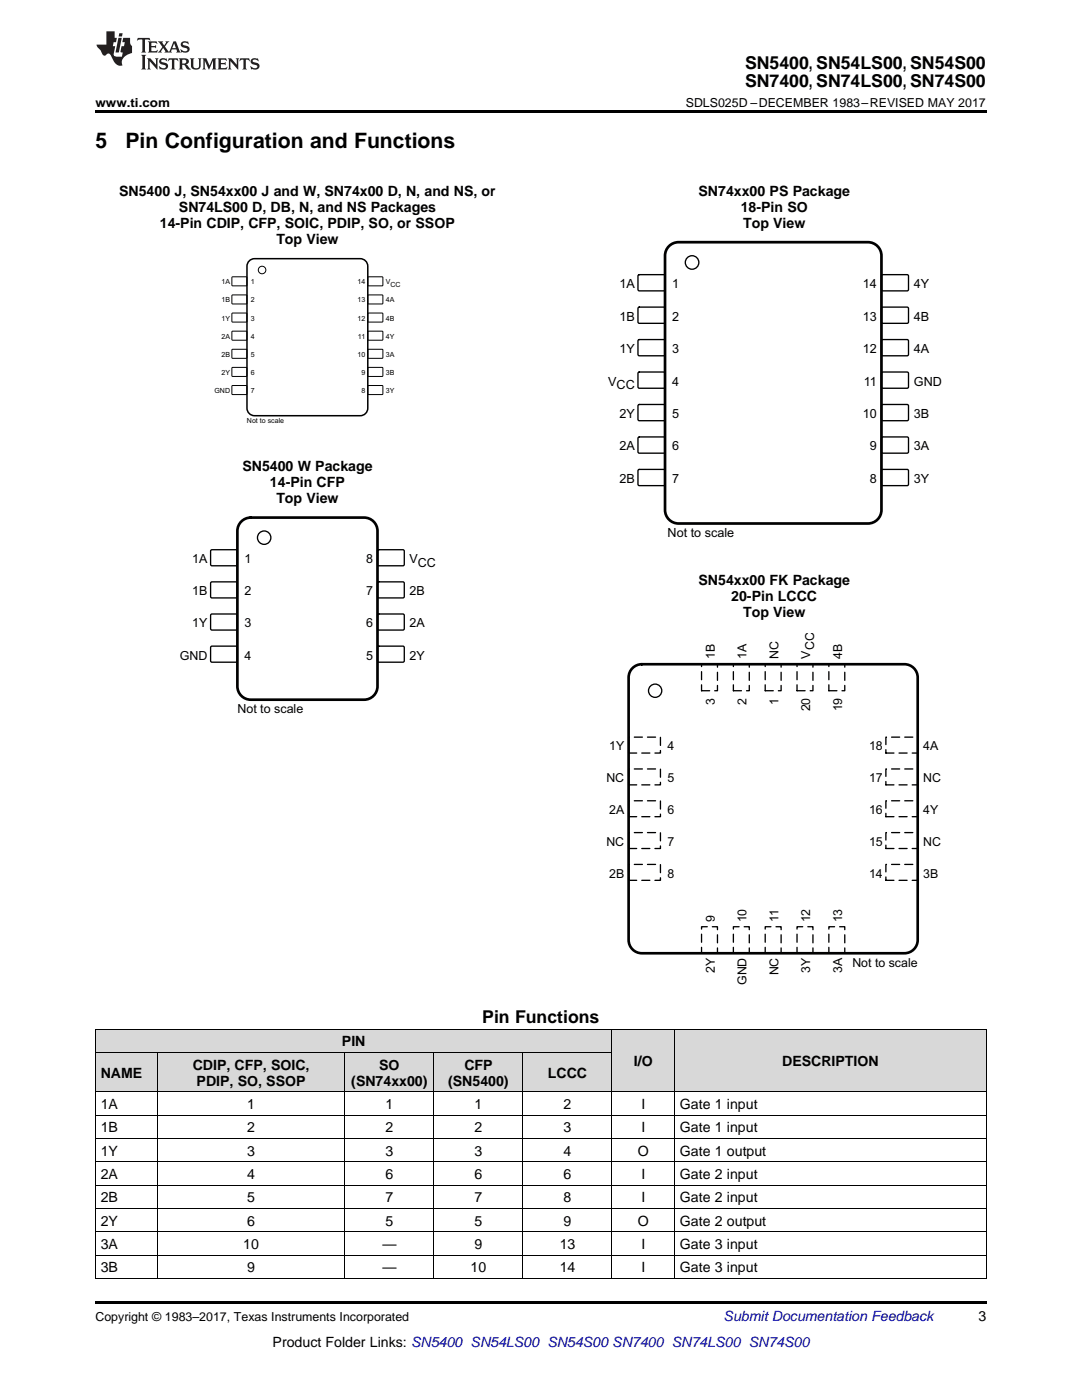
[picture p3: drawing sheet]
<svg xmlns="http://www.w3.org/2000/svg" width="216mm" height="279mm" viewBox="0 0 216 279" stroke-linecap="round" stroke-linejoin="round" font-family="sans-serif">
<g fill="#d8d8d8">
<path d="M122.2 205.5h12.4v12.4h-12.4z"/>
<path d="M134.6 205.5h62.2v12.4h-62.2z"/>
<path d="M19 210.1h12.5v7.8h-12.5z"/>
<path d="M31.5 210.1h37.3v7.8h-37.3z"/>
<path d="M68.8 210.1h17.8v7.8h-17.8z"/>
<path d="M86.6 210.1h17.8v7.8h-17.8z"/>
<path d="M104.4 210.1h17.8v7.8h-17.8z"/>
<path d="M19 205.5h12.5v4.6h-12.5z"/>
<path d="M31.5 205.5h37.3v4.6h-37.3z"/>
<path d="M68.8 205.5h17.8v4.6h-17.8z"/>
<path d="M86.6 205.5h17.8v4.6h-17.8z"/>
<path d="M104.4 205.5h17.8v4.6h-17.8z"/>
</g>
<path d="M19 259.7h177.8v.5h-177.8z" fill="#000"/>
<g fill="none" stroke="#000" stroke-width=".2">
<path d="M19 217.9h177.8M19 210.1h103.2M19 205.4h177.8M19.1 205.4v49.8M31.4 210.1v45.1M68.8 210.1v45.1M86.6 210.1v45.1M104.3 210.1v45.1M122.1 205.4v49.8M134.6 205.4v49.8M196.8 205.4v49.8M19 236.5h177.8"/>
<path d="M19 231.9h177.8M19 227.2h177.8M19 222.5h177.8M19 255.1h177.8M19 250.5h177.8M19 245.8h177.8M19 241.2h177.8"/>
</g>
<path d="M125.4 147.1h6.4v3.2h-6.4z" fill-rule="evenodd" fill="#fff"/>
<path d="M125.4 147.1h6.4v3.2h-6.4z" fill="none" stroke="#000" stroke-width=".26" stroke-dasharray="1.6 1"/>
<path d="M125.4 153.5h6.4v3.1h-6.4z" fill-rule="evenodd" fill="#fff"/>
<path d="M125.4 153.5h6.4v3.1h-6.4z" fill="none" stroke="#000" stroke-width=".26" stroke-dasharray="1.6 1"/>
<path d="M125.4 159.8h6.4v3.2h-6.4z" fill-rule="evenodd" fill="#fff"/>
<path d="M125.4 159.8h6.4v3.2h-6.4z" fill="none" stroke="#000" stroke-width=".26" stroke-dasharray="1.6 1"/>
<path d="M125.4 166.2h6.4v3.1h-6.4z" fill-rule="evenodd" fill="#fff"/>
<path d="M125.4 166.2h6.4v3.1h-6.4z" fill="none" stroke="#000" stroke-width=".26" stroke-dasharray="1.6 1"/>
<path d="M125.4 172.5h6.4v3.2h-6.4z" fill-rule="evenodd" fill="#fff"/>
<path d="M125.4 172.5h6.4v3.2h-6.4z" fill="none" stroke="#000" stroke-width=".26" stroke-dasharray="1.6 1"/>
<path d="M140 184.9h3.2v5.3h-3.2z" fill-rule="evenodd" fill="#fff"/>
<path d="M140 184.9h3.2v5.3h-3.2z" fill="none" stroke="#000" stroke-width=".26" stroke-dasharray="1.6 1"/>
<path d="M146.3 184.9h3.2v5.3h-3.2z" fill-rule="evenodd" fill="#fff"/>
<path d="M146.3 184.9h3.2v5.3h-3.2z" fill="none" stroke="#000" stroke-width=".26" stroke-dasharray="1.6 1"/>
<path d="M152.7 184.9h3.2v5.3h-3.2z" fill-rule="evenodd" fill="#fff"/>
<path d="M152.7 184.9h3.2v5.3h-3.2z" fill="none" stroke="#000" stroke-width=".26" stroke-dasharray="1.6 1"/>
<path d="M159 184.9h3.2v5.3h-3.2z" fill-rule="evenodd" fill="#fff"/>
<path d="M159 184.9h3.2v5.3h-3.2z" fill="none" stroke="#000" stroke-width=".26" stroke-dasharray="1.6 1"/>
<path d="M165.4 184.9h3.2v5.3h-3.2z" fill-rule="evenodd" fill="#fff"/>
<path d="M165.4 184.9h3.2v5.3h-3.2z" fill="none" stroke="#000" stroke-width=".26" stroke-dasharray="1.6 1"/>
<path d="M176.8 172.5h6.3v3.2h-6.3z" fill-rule="evenodd" fill="#fff"/>
<path d="M176.8 172.5h6.3v3.2h-6.3z" fill="none" stroke="#000" stroke-width=".26" stroke-dasharray="1.6 1"/>
<path d="M176.8 166.2h6.3v3.1h-6.3z" fill-rule="evenodd" fill="#fff"/>
<path d="M176.8 166.2h6.3v3.1h-6.3z" fill="none" stroke="#000" stroke-width=".26" stroke-dasharray="1.6 1"/>
<path d="M176.8 159.8h6.3v3.2h-6.3z" fill-rule="evenodd" fill="#fff"/>
<path d="M176.8 159.8h6.3v3.2h-6.3z" fill="none" stroke="#000" stroke-width=".26" stroke-dasharray="1.6 1"/>
<path d="M176.8 153.5h6.3v3.1h-6.3z" fill-rule="evenodd" fill="#fff"/>
<path d="M176.8 153.5h6.3v3.1h-6.3z" fill="none" stroke="#000" stroke-width=".26" stroke-dasharray="1.6 1"/>
<path d="M176.8 147.1h6.3v3.2h-6.3z" fill-rule="evenodd" fill="#fff"/>
<path d="M176.8 147.1h6.3v3.2h-6.3z" fill="none" stroke="#000" stroke-width=".26" stroke-dasharray="1.6 1"/>
<path d="M165.4 132.6h3.2v5.3h-3.2z" fill-rule="evenodd" fill="#fff"/>
<path d="M165.4 132.6h3.2v5.3h-3.2z" fill="none" stroke="#000" stroke-width=".26" stroke-dasharray="1.6 1"/>
<path d="M159 132.6h3.2v5.3h-3.2z" fill-rule="evenodd" fill="#fff"/>
<path d="M159 132.6h3.2v5.3h-3.2z" fill="none" stroke="#000" stroke-width=".26" stroke-dasharray="1.6 1"/>
<path d="M152.7 132.6h3.2v5.3h-3.2z" fill-rule="evenodd" fill="#fff"/>
<path d="M152.7 132.6h3.2v5.3h-3.2z" fill="none" stroke="#000" stroke-width=".26" stroke-dasharray="1.6 1"/>
<path d="M146.3 132.6h3.2v5.3h-3.2z" fill-rule="evenodd" fill="#fff"/>
<path d="M146.3 132.6h3.2v5.3h-3.2z" fill="none" stroke="#000" stroke-width=".26" stroke-dasharray="1.6 1"/>
<path d="M140 132.6h3.2v5.3h-3.2z" fill-rule="evenodd" fill="#fff"/>
<path d="M140 132.6h3.2v5.3h-3.2z" fill="none" stroke="#000" stroke-width=".26" stroke-dasharray="1.6 1"/>
<circle cx="130.7" cy="137.9" r="1.32" fill="none" stroke="#000" stroke-width=".26"/>
<path d="M126 133.6a2.64 2.64 0 0 1 2.1-1h52.4a2.65 2.65 0 0 1 2.6 2.6v52.4a2.65 2.65 0 0 1-2.6 2.6h-52.4a2.65 2.65 0 0 1-2.7-2.6v-52.4l.1-.6z" fill="none" stroke="#000" stroke-width=".53"/>
<path d="M42.1 109.8l.2-.1h4.9l.2 .3-.1 2.8-.2 .1h-4.9l-.2-.3z" fill-rule="evenodd" fill="#fff"/>
<path d="M42.1 109.8l.2-.1h4.9l.2 .3-.1 2.8-.2 .1h-4.9l-.2-.3z" fill="none" stroke="#000" stroke-width=".27"/>
<path d="M75.4 109.8l.2-.1h4.9l.2 .3-.1 2.8-.2 .1h-4.9l-.2-.3z" fill-rule="evenodd" fill="#fff"/>
<path d="M75.4 109.8l.2-.1h4.9l.2 .3-.1 2.8-.2 .1h-4.9l-.2-.3z" fill="none" stroke="#000" stroke-width=".27"/>
<path d="M42.1 116.3l.2-.2 4.9 .1 .2 .2-.1 2.8-.2 .1h-4.9l-.2-.2z" fill-rule="evenodd" fill="#fff"/>
<path d="M42.1 116.3l.2-.2 4.9 .1 .2 .2-.1 2.8-.2 .1h-4.9l-.2-.2z" fill="none" stroke="#000" stroke-width=".27"/>
<path d="M75.4 116.3l.2-.2 4.9 .1 .2 .2-.1 2.8-.2 .1h-4.9l-.2-.2z" fill-rule="evenodd" fill="#fff"/>
<path d="M75.4 116.3l.2-.2 4.9 .1 .2 .2-.1 2.8-.2 .1h-4.9l-.2-.2z" fill="none" stroke="#000" stroke-width=".27"/>
<path d="M42.1 122.7l.2-.2 4.9 .1 .2 .2-.1 2.8-.2 .1h-4.9l-.2-.2z" fill-rule="evenodd" fill="#fff"/>
<path d="M42.1 122.7l.2-.2 4.9 .1 .2 .2-.1 2.8-.2 .1h-4.9l-.2-.2z" fill="none" stroke="#000" stroke-width=".27"/>
<path d="M75.4 122.7l.2-.2 4.9 .1 .2 .2-.1 2.8-.2 .1h-4.9l-.2-.2z" fill-rule="evenodd" fill="#fff"/>
<path d="M75.4 122.7l.2-.2 4.9 .1 .2 .2-.1 2.8-.2 .1h-4.9l-.2-.2z" fill="none" stroke="#000" stroke-width=".27"/>
<path d="M42.1 129.1l.2-.1h4.9l.2 .2-.1 2.8-.2 .2-4.9-.1-.2-.2z" fill-rule="evenodd" fill="#fff"/>
<path d="M42.1 129.1l.2-.1h4.9l.2 .2-.1 2.8-.2 .2-4.9-.1-.2-.2z" fill="none" stroke="#000" stroke-width=".27"/>
<path d="M75.4 129.1l.2-.1h4.9l.2 .2-.1 2.8-.2 .2-4.9-.1-.2-.2z" fill-rule="evenodd" fill="#fff"/>
<g fill="none" stroke="#000" stroke-width=".27">
<path d="M75.4 129.1l.2-.1h4.9l.2 .2-.1 2.8-.2 .2-4.9-.1-.2-.2z"/>
<circle cx="52.7" cy="107.3" r="1.34"/>
</g>
<path d="M48 104.3a2.67 2.67 0 0 1 2-1h22.7a2.67 2.67 0 0 1 2.6 2.7v31a2.67 2.67 0 0 1-2.6 2.6h-22.7a2.67 2.67 0 0 1-2.6-2.6v-31v-.6z" fill="none" stroke="#000" stroke-width=".53"/>
<path d="M127.3 54.9l.3-.1h5l.1 .3v2.8l-.3 .2-5-.1-.1-.2z" fill-rule="evenodd" fill="#fff"/>
<path d="M127.3 54.9l.3-.1h5l.1 .3v2.8l-.3 .2-5-.1-.1-.2z" fill="none" stroke="#000" stroke-width=".27"/>
<path d="M176 54.8h5.1l.2 .3-.1 2.8-.2 .2-5-.1-.1-.2v-2.7z" fill-rule="evenodd" fill="#fff"/>
<path d="M176 54.8h5.1l.2 .3-.1 2.8-.2 .2-5-.1-.1-.2v-2.7z" fill="none" stroke="#000" stroke-width=".27"/>
<path d="M127.3 61.4l.3-.1h5l.1 .3v2.8l-.3 .1h-5l-.1-.2z" fill-rule="evenodd" fill="#fff"/>
<path d="M127.3 61.4l.3-.1h5l.1 .3v2.8l-.3 .1h-5l-.1-.2z" fill="none" stroke="#000" stroke-width=".27"/>
<path d="M176 61.3h5.1l.2 .3-.1 2.8-.2 .1h-5l-.1-.2v-2.7z" fill-rule="evenodd" fill="#fff"/>
<path d="M176 61.3h5.1l.2 .3-.1 2.8-.2 .1h-5l-.1-.2v-2.7z" fill="none" stroke="#000" stroke-width=".27"/>
<path d="M127.3 67.9l.3-.1h5l.1 .2v2.9l-.3 .1h-5l-.1-.3z" fill-rule="evenodd" fill="#fff"/>
<path d="M127.3 67.9l.3-.1h5l.1 .2v2.9l-.3 .1h-5l-.1-.3z" fill="none" stroke="#000" stroke-width=".27"/>
<path d="M176 67.8h5.1l.2 .2-.1 2.9-.2 .1h-5l-.1-.3v-2.7z" fill-rule="evenodd" fill="#fff"/>
<path d="M176 67.8h5.1l.2 .2-.1 2.9-.2 .1h-5l-.1-.3v-2.7z" fill="none" stroke="#000" stroke-width=".27"/>
<path d="M127.4 74.3h5.2l.1 .2v2.9l-.3 .1-5-.1-.1-.2v-2.7z" fill-rule="evenodd" fill="#fff"/>
<path d="M127.4 74.3h5.2l.1 .2v2.9l-.3 .1-5-.1-.1-.2v-2.7z" fill="none" stroke="#000" stroke-width=".27"/>
<path d="M176 74.3h5.1l.2 .2-.1 2.9-.2 .1-5-.1-.1-.2v-2.7z" fill-rule="evenodd" fill="#fff"/>
<path d="M176 74.3h5.1l.2 .2-.1 2.9-.2 .1-5-.1-.1-.2v-2.7z" fill="none" stroke="#000" stroke-width=".27"/>
<path d="M127.4 80.8h5.2l.1 .2v2.8l-.3 .2-5-.1-.1-.2v-2.7z" fill-rule="evenodd" fill="#fff"/>
<path d="M127.4 80.8h5.2l.1 .2v2.8l-.3 .2-5-.1-.1-.2v-2.7z" fill="none" stroke="#000" stroke-width=".27"/>
<path d="M176 80.8h5.1l.2 .2-.1 2.8-.2 .2-5-.1-.1-.2v-2.7z" fill-rule="evenodd" fill="#fff"/>
<path d="M176 80.8h5.1l.2 .2-.1 2.8-.2 .2-5-.1-.1-.2v-2.7z" fill="none" stroke="#000" stroke-width=".27"/>
<path d="M127.4 87.2h5.2l.1 .3v2.8l-.3 .1h-5l-.1-.2v-2.7z" fill-rule="evenodd" fill="#fff"/>
<path d="M127.4 87.2h5.2l.1 .3v2.8l-.3 .1h-5l-.1-.2v-2.7z" fill="none" stroke="#000" stroke-width=".27"/>
<path d="M176 87.2h5.1l.2 .3-.1 2.8-.2 .1h-5l-.1-.2v-2.7z" fill-rule="evenodd" fill="#fff"/>
<path d="M176 87.2h5.1l.2 .3-.1 2.8-.2 .1h-5l-.1-.2v-2.7z" fill="none" stroke="#000" stroke-width=".27"/>
<path d="M127.4 93.7h5.2l.1 .2v2.9l-.3 .1h-5l-.1-.3v-2.7z" fill-rule="evenodd" fill="#fff"/>
<path d="M127.4 93.7h5.2l.1 .2v2.9l-.3 .1h-5l-.1-.3v-2.7z" fill="none" stroke="#000" stroke-width=".27"/>
<path d="M176 93.7h5.1l.2 .2-.1 2.9-.2 .1h-5l-.1-.3v-2.7z" fill-rule="evenodd" fill="#fff"/>
<g fill="none" stroke="#000" stroke-width=".27">
<path d="M176 93.7h5.1l.2 .2-.1 2.9-.2 .1h-5l-.1-.3v-2.7z"/>
<circle cx="138.1" cy="52.4" r="1.35"/>
</g>
<path d="M133.3 49.3a2.69 2.69 0 0 1 2.1-1h37.8a2.7 2.7 0 0 1 2.7 2.7v50.8a2.7 2.7 0 0 1-2.7 2.7h-37.8a2.7 2.7 0 0 1-2.7-2.7v-50.8l.1-.6z" fill="none" stroke="#000" stroke-width=".54"/>
<path d="M46.3 55.3h2.9v1.7h-2.9z" fill-rule="evenodd" fill="#fff"/>
<path d="M46.3 55.3h2.9v1.7h-2.9z" fill="none" stroke="#000" stroke-width=".2"/>
<path d="M73.4 55.3h3v1.7h-3z" fill-rule="evenodd" fill="#fff"/>
<path d="M73.4 55.3h3v1.7h-3z" fill="none" stroke="#000" stroke-width=".2"/>
<path d="M46.3 58.9h2.9v1.7h-2.9z" fill-rule="evenodd" fill="#fff"/>
<path d="M46.3 58.9h2.9v1.7h-2.9z" fill="none" stroke="#000" stroke-width=".2"/>
<path d="M73.4 58.9h3v1.7h-3z" fill-rule="evenodd" fill="#fff"/>
<path d="M73.4 58.9h3v1.7h-3z" fill="none" stroke="#000" stroke-width=".2"/>
<path d="M46.3 62.5h2.9v1.7h-2.9z" fill-rule="evenodd" fill="#fff"/>
<path d="M46.3 62.5h2.9v1.7h-2.9z" fill="none" stroke="#000" stroke-width=".2"/>
<path d="M73.4 62.5h3v1.7h-3z" fill-rule="evenodd" fill="#fff"/>
<path d="M73.4 62.5h3v1.7h-3z" fill="none" stroke="#000" stroke-width=".2"/>
<path d="M46.3 66.1h2.9v1.8h-2.9z" fill-rule="evenodd" fill="#fff"/>
<path d="M46.3 66.1h2.9v1.8h-2.9z" fill="none" stroke="#000" stroke-width=".2"/>
<path d="M73.4 66.1h3v1.8h-3z" fill-rule="evenodd" fill="#fff"/>
<path d="M73.4 66.1h3v1.8h-3z" fill="none" stroke="#000" stroke-width=".2"/>
<path d="M46.3 69.7h2.9v1.8h-2.9z" fill-rule="evenodd" fill="#fff"/>
<path d="M46.3 69.7h2.9v1.8h-2.9z" fill="none" stroke="#000" stroke-width=".2"/>
<path d="M73.4 69.7h3v1.8h-3z" fill-rule="evenodd" fill="#fff"/>
<path d="M73.4 69.7h3v1.8h-3z" fill="none" stroke="#000" stroke-width=".2"/>
<path d="M46.3 73.4h2.9v1.7h-2.9z" fill-rule="evenodd" fill="#fff"/>
<path d="M46.3 73.4h2.9v1.7h-2.9z" fill="none" stroke="#000" stroke-width=".2"/>
<path d="M73.4 73.4h3v1.7h-3z" fill-rule="evenodd" fill="#fff"/>
<path d="M73.4 73.4h3v1.7h-3z" fill="none" stroke="#000" stroke-width=".2"/>
<path d="M46.3 77h2.9v1.7h-2.9z" fill-rule="evenodd" fill="#fff"/>
<path d="M46.3 77h2.9v1.7h-2.9z" fill="none" stroke="#000" stroke-width=".2"/>
<path d="M73.4 77h3v1.7h-3z" fill-rule="evenodd" fill="#fff"/>
<g fill="none" stroke="#000" stroke-width=".2">
<path d="M73.4 77h3v1.7h-3z"/>
<circle cx="52.3" cy="53.9" r=".75"/>
</g>
<path d="M49.9 51.9l.9-.3h21.1a1.51 1.51 0 0 1 1.5 1.5v28.4a1.51 1.51 0 0 1-1.5 1.5h-21.1a1.51 1.51 0 0 1-1.5-1.5v-28.4l.1-.4z" fill="none" stroke="#000" stroke-width=".3"/>
<path d="M19 22h177.8v.5h-177.8z" fill="#000"/>
<g fill="#231f20">
<path d="M27.5 7.6l-.1 .5 .4-.2h.6v.1v2.1l-.2 .4h1l-.3-.4v-2.1l.1-.1h.5l.5 .2-.2-.5zM29.5 8.3l.2 .3v1.5l-.2 .4h1.8l.2-.6a1.04 1.04 0 0 1-1.3 .2v-.7h.6l.3 .2v-.6l-.3 .2h-.6v-.6l.8-.1 .4 .3-.2-.5zM31.5 8.3l.9 1.1-.9 1.1h.8l-.2-.2 .5-.7 .4 .7-.2 .2h1.5l-.1-.2 .1-.4h.9l.1 .4-.2 .2h1l-.3-.3-.7-1.9h-.5l-.9 2-.8-1 .9-1h-.8l.1 .3-.3 .5-.4-.6 .2-.2zM34.7 8.6l.4 1h-.7zM36.3 8.4a.63 .63 0 0 0-.2 .7 .63 .63 0 0 0 .6 .4l.6 .2 .1 .2a.75 .75 0 0 1-.7 .4 .75 .75 0 0 1-.6-.5l.1 .7 .1-.1a1.11 1.11 0 0 0 1.5-.6 1.13 1.13 0 0 0-1.2-.8l-.1-.4a1.04 1.04 0 0 1 1.2 .2l-.2-.5-.1 .1-.5-.2zM28.2 10.9l.2 .4v2.2l-.2 .4h1l-.3-.4v-2.2l.3-.4zM29.3 11.6l.3 .4v1.5l-.3 .4h.8l-.2-.4v-1.3l1.5 1.7v-1.9l.2-.4h-.7l.2 .4v.9l-1.1-1.3zM32 11.8a.62 .62 0 0 0-.2 .7 .62 .62 0 0 0 .6 .4l.6 .1 .1 .3a.76 .76 0 0 1-.7 .3 .76 .76 0 0 1-.6-.4l.1 .7 .1-.1a1.11 1.11 0 0 0 1.5-.6 1.13 1.13 0 0 0-1.2-.8l-.1-.4a1.04 1.04 0 0 1 1.2 .2l-.2-.6-.1 .1-.5-.1zM33.7 11.6l-.2 .6a.61 .61 0 0 1 .8-.3v1.6l-.2 .4h.9l-.2-.4v-1.6a.63 .63 0 0 1 .8 .3l-.2-.6zM35.6 11.6l.3 .4v1.5l-.3 .4h1l-.2-.2v-.8l.5 .2a.76 .76 0 0 0 1.2 .7l-1-1a.58 .58 0 0 0 .6-.5 .58 .58 0 0 0-.5-.6zM36.4 11.9h.1a.45 .45 0 0 1 .5 .1 .45 .45 0 0 1 .1 .5l-.7 .2zM37.9 11.6l.2 .2a2.17 2.17 0 0 0 .3 1.9 .99 .99 0 0 0 1.6-.6v-1.1l.2-.4h-.7l.2 .2a1.92 1.92 0 0 1-.2 1.8 .6 .6 0 0 1-.9-.5v-1.1l.2-.4zM40.4 11.6l.2 .4v1.5l-.2 .4h.7l-.2-.4v-1.4l.8 1.8 .8-1.8v1.4l-.2 .4h.9l-.2-.4v-1.5l.2-.4h-.8l-.6 1.5-.6-1.5zM43.4 11.6l.2 .4v1.5l-.2 .4h1.8l.2-.6a1.04 1.04 0 0 1-1.3 .1v-.6h.5l.4 .2v-.6l-.4 .2h-.5v-.7h.8l.3 .3-.1-.6zM45.5 11.6l.2 .4v1.5l-.2 .4h.7l-.2-.4v-1.3l1.5 1.7v-1.9l.2-.4h-.7l.2 .4v.9l-1.1-1.3zM47.9 11.6l-.1 .6a.61 .61 0 0 1 .8-.3v1.6l-.3 .4h1l-.3-.4 .1-1.6a.63 .63 0 0 1 .7 .3l-.1-.6zM50.2 11.8a.62 .62 0 0 0-.2 .7 .62 .62 0 0 0 .6 .4l.6 .1 .2 .3a.76 .76 0 0 1-.8 .3 .76 .76 0 0 1-.6-.4l.1 .7 .2-.1a1.11 1.11 0 0 0 1.5-.6 1.13 1.13 0 0 0-1.3-.8l-.1-.4a1.04 1.04 0 0 1 1.2 .2l-.1-.6-.2 .1-.5-.1z"/>
<path d="M21.2 6.3v2.6h-1.9l.1 .4 .7 .9a.91 .91 0 0 0 1 .8 .56 .56 0 0 1 .5-.3 .56 .56 0 0 1 .5 .3l.4 .8a1.53 1.53 0 0 0 1.9 1.2 1.54 1.54 0 0 1 1-2.1l.9-.3v-1.4a1.52 1.52 0 0 1-.3-1.6h-1.4l-.2 .8h.5l-.2 .8h-.4l-.2 1v.2l.4 .1-.2 .8a1.93 1.93 0 0 1-1.6-.3l.3-1.8h-.5l.2-.8h.4l.2-.8h-.4v-1.3zM23.6 7.6l-.6 2.9h.7l.6-2.9zM23.8 6.6l-.1 .7h.6l.2-.7z"/>
</g>
<g font-size="4.2">
<text x="19" y="29.6">5</text>
<text x="25" y="29.6">Pin Configuration and Functions</text>
</g>
<g font-size="3.5">
<text x="148.7" y="13.8">SN5400, SN54LS00, SN54S00</text>
<text x="148.7" y="17.3">SN7400, SN74LS00, SN74S00</text>
<text x="96.2" y="204.2">Pin Functions</text>
</g>
<g font-size="2.8">
<text x="23.8" y="39.1">SN5400 J, SN54xx00 J and W, SN74x00 D, N, and NS, or</text>
<text x="139.4" y="39.1">SN74xx00 PS Package</text>
<text x="31.9" y="45.4">14-Pin CDIP, CFP, SOIC, PDIP, SO, or SSOP</text>
<text x="35.7" y="42.3">SN74LS00 D, DB, N, and NS Packages</text>
<text x="147.8" y="42.3">18-Pin SO</text>
<text x="148.3" y="45.5">Top View</text>
<text x="55.1" y="48.6">Top View</text>
<text x="48.4" y="94">SN5400 W Package</text>
<text x="53.9" y="97.2">14-Pin CFP</text>
<text x="55.1" y="100.4">Top View</text>
<text x="139.4" y="116.7">SN54xx00 FK Package</text>
<text x="145.9" y="119.9">20-Pin LCCC</text>
<text x="148.3" y="123.1">Top View</text>
<text x="68.2" y="208.8">PIN</text>
<text x="20.1" y="215.1">NAME</text>
<text x="38.5" y="213.5">CDIP, CFP, SOIC,</text>
<text x="75.7" y="213.5">SO</text>
<text x="92.7" y="213.5">CFP</text>
<text x="109.3" y="215.1">LCCC</text>
<text x="126.5" y="212.8">I/O</text>
<text x="156.1" y="212.8">DESCRIPTION</text>
<text x="20.1" y="221.3">1A</text>
<text x="39.2" y="216.7">PDIP, SO, SSOP</text>
<text x="49.3" y="221.3">1</text>
<text x="70.1" y="216.7">(SN74xx00)</text>
<text x="76.9" y="221.3">1</text>
<text x="89.4" y="216.7">(SN5400)</text>
<text x="94.7" y="221.3">1</text>
<text x="112.5" y="221.3">2</text>
<text x="128" y="221.3">I</text>
<text x="135.7" y="221.3">Gate 1 input</text>
<text x="20.1" y="226">1B</text>
<text x="49.3" y="226">2</text>
<text x="76.9" y="226">2</text>
<text x="94.7" y="226">2</text>
<text x="112.5" y="226">3</text>
<text x="128" y="226">I</text>
<text x="135.7" y="226">Gate 1 input</text>
<text x="20.1" y="230.6">1Y</text>
<text x="49.3" y="230.6">3</text>
<text x="76.9" y="230.6">3</text>
<text x="94.7" y="230.6">3</text>
<text x="112.5" y="230.6">4</text>
<text x="127.3" y="230.6">O</text>
<text x="135.7" y="230.6">Gate 1 output</text>
<text x="20.1" y="235.3">2A</text>
<text x="20.1" y="240">2B</text>
<text x="49.3" y="235.3">4</text>
<text x="49.3" y="240">5</text>
<text x="76.9" y="235.3">6</text>
<text x="76.9" y="240">7</text>
<text x="94.7" y="235.3">6</text>
<text x="94.7" y="240">7</text>
<text x="112.5" y="235.3">6</text>
<text x="112.5" y="240">8</text>
<text x="128" y="235.3">I</text>
<text x="128" y="240">I</text>
<text x="135.7" y="235.3">Gate 2 input</text>
<text x="135.7" y="240">Gate 2 input</text>
<text x="20.1" y="244.6">2Y</text>
<text x="49.3" y="244.6">6</text>
<text x="76.9" y="244.6">5</text>
<text x="94.7" y="244.6">5</text>
<text x="112.5" y="244.6">9</text>
<text x="127.3" y="244.6">O</text>
<text x="135.7" y="244.6">Gate 2 output</text>
<text x="20.1" y="249.3">3A</text>
<text x="48.5" y="249.3">10</text>
<text x="76.3" y="249.3">—</text>
<text x="94.7" y="249.3">9</text>
<text x="111.7" y="249.3">13</text>
<text x="128" y="249.3">I</text>
<text x="135.7" y="249.3">Gate 3 input</text>
<text x="20.1" y="253.9">3B</text>
<text x="49.3" y="253.9">9</text>
<text x="76.3" y="253.9">—</text>
<text x="93.9" y="253.9">10</text>
<text x="111.7" y="253.9">14</text>
<text x="128" y="253.9">I</text>
<text x="135.7" y="253.9">Gate 3 input</text>
<text x="195.3" y="263.6">3</text>
<text x="54.4" y="268.9">Product Folder Links: SN5400 SN54LS00 SN54S00 SN7400 SN74LS00 SN74S00</text>
</g>
<text font-size="2.8" fill="#0000c8" x="144.4" y="263.6">Submit Documentation Feedback</text>
<g font-size="2.5">
<text x="19" y="21.4">www.ti.com</text>
<text x="136.8" y="21.4">SDLS025D –DECEMBER 1983–REVISED MAY 2017</text>
<text x="123.6" y="57.5">1A</text>
<text x="134.1" y="57.5">1</text>
<text x="172.2" y="57.5">14</text>
<text x="182.4" y="57.5">4Y</text>
<text x="123.6" y="64">1B</text>
<text x="134.1" y="64">2</text>
<text x="172.2" y="64">13</text>
<text x="182.4" y="64">4B</text>
<text x="123.6" y="70.5">1Y</text>
<text x="134.1" y="70.5">3</text>
<text x="172.2" y="70.5">12</text>
<text x="182.4" y="70.5">4A</text>
<text x="121.4" y="76.9">V</text>
<text x="123" y="77.7">CC</text>
<text x="134.1" y="76.9">4</text>
<text x="172.4" y="76.9">11</text>
<text x="182.4" y="76.9">GND</text>
<text x="123.6" y="83.4">2Y</text>
<text x="134.1" y="83.4">5</text>
<text x="172.2" y="83.4">10</text>
<text x="182.4" y="83.4">3B</text>
<text x="123.6" y="89.9">2A</text>
<text x="134.1" y="89.9">6</text>
<text x="173.6" y="89.9">9</text>
<text x="182.4" y="89.9">3A</text>
<text x="123.6" y="96.4">2B</text>
<text x="134.1" y="96.4">7</text>
<text x="173.6" y="96.4">8</text>
<text x="182.4" y="96.4">3Y</text>
<text x="133.2" y="107.2">Not to scale</text>
<text x="38.4" y="112.4">1A</text>
<text x="48.8" y="112.4">1</text>
<text x="73.1" y="112.4">8</text>
<text x="81.7" y="112.4">V</text>
<text x="83.4" y="113.2">CC</text>
<text x="38.3" y="118.8">1B</text>
<text x="48.8" y="118.8">2</text>
<text x="73.1" y="118.8">7</text>
<text x="81.7" y="118.8">2B</text>
<text x="38.3" y="125.2">1Y</text>
<text x="48.8" y="125.2">3</text>
<text x="73.1" y="125.2">6</text>
<text x="81.7" y="125.2">2A</text>
<text x="35.9" y="131.6">GND</text>
<text x="48.8" y="131.6">4</text>
<text x="73.1" y="131.6">5</text>
<text x="81.7" y="131.6">2Y</text>
<text x="142.6" y="131.4" transform="rotate(-90 142.6 131.4)">1B</text>
<text x="149" y="131.5" transform="rotate(-90 149 131.5)">1A</text>
<text x="155.3" y="131.5" transform="rotate(-90 155.3 131.5)">NC</text>
<text x="161.7" y="131.5" transform="rotate(-90 161.7 131.5)">V</text>
<text x="162.4" y="129.8" transform="rotate(-90 162.4 129.8)">CC</text>
<text x="168" y="131.5" transform="rotate(-90 168 131.5)">4B</text>
<text x="47.4" y="142.3">Not to scale</text>
<text x="142.6" y="140.6" transform="rotate(-90 142.6 140.6)">3</text>
<text x="149" y="140.6" transform="rotate(-90 149 140.6)">2</text>
<text x="155.3" y="140.6" transform="rotate(-90 155.3 140.6)">1</text>
<text x="161.7" y="142" transform="rotate(-90 161.7 142)">20</text>
<text x="168" y="142" transform="rotate(-90 168 142)">19</text>
<text x="121.5" y="149.8">1Y</text>
<text x="133.2" y="149.8">4</text>
<text x="173.4" y="149.8">18</text>
<text x="184.2" y="149.8">4A</text>
<text x="121" y="156.1">NC</text>
<text x="133.2" y="156.1">5</text>
<text x="173.4" y="156.1">17</text>
<text x="184.2" y="156.1">NC</text>
<text x="121.5" y="162.5">2A</text>
<text x="133.2" y="162.5">6</text>
<text x="173.4" y="162.5">16</text>
<text x="184.2" y="162.5">4Y</text>
<text x="121" y="168.8">NC</text>
<text x="133.2" y="168.8">7</text>
<text x="173.4" y="168.8">15</text>
<text x="184.2" y="168.8">NC</text>
<text x="121.5" y="175.2">2B</text>
<text x="133.2" y="175.2">8</text>
<text x="173.4" y="175.2">14</text>
<text x="184.2" y="175.2">3B</text>
<text x="142.6" y="184.1" transform="rotate(-90 142.6 184.1)">9</text>
<text x="149" y="184.1" transform="rotate(-90 149 184.1)">10</text>
<text x="155.3" y="184.1" transform="rotate(-90 155.3 184.1)">11</text>
<text x="161.7" y="184.1" transform="rotate(-90 161.7 184.1)">12</text>
<text x="168" y="184.1" transform="rotate(-90 168 184.1)">13</text>
<text x="142.6" y="194.1" transform="rotate(-90 142.6 194.1)">2Y</text>
<text x="149" y="196.6" transform="rotate(-90 149 196.6)">GND</text>
<text x="155.3" y="194.7" transform="rotate(-90 155.3 194.7)">NC</text>
<text x="161.7" y="194.1" transform="rotate(-90 161.7 194.1)">3Y</text>
<text x="168" y="194.1" transform="rotate(-90 168 194.1)">3A</text>
<text x="170.1" y="192.9">Not to scale</text>
<text x="19" y="263.6">Copyright © 1983–2017, Texas Instruments Incorporated</text>
</g>
<g font-size="1.4">
<text x="44.2" y="56.7">1A</text>
<text x="50.1" y="56.7">1</text>
<text x="71.3" y="56.7">14</text>
<text x="77" y="56.7">V</text>
<text x="77.9" y="57.2">CC</text>
<text x="44.2" y="60.4">1B</text>
<text x="44.2" y="64">1Y</text>
<text x="50.1" y="60.4">2</text>
<text x="50.1" y="64">3</text>
<text x="71.3" y="60.4">13</text>
<text x="71.3" y="64">12</text>
<text x="77" y="60.4">4A</text>
<text x="77" y="64">4B</text>
<text x="44.2" y="67.6">2A</text>
<text x="44.2" y="71.2">2B</text>
<text x="50.1" y="67.6">4</text>
<text x="50.1" y="71.2">5</text>
<text x="71.3" y="71.2">10</text>
<text x="71.4" y="67.6">11</text>
<text x="77" y="71.2">3A</text>
<text x="77" y="67.6">4Y</text>
<text x="44.2" y="74.8">2Y</text>
<text x="50.1" y="74.8">6</text>
<text x="72.1" y="74.8">9</text>
<text x="77" y="74.8">3B</text>
<text x="42.8" y="78.4">GND</text>
<text x="50.1" y="78.4">7</text>
<text x="72.1" y="78.4">8</text>
<text x="77" y="78.4">3Y</text>
<text x="49.3" y="84.5">Not to scale</text>
</g>
</svg>
